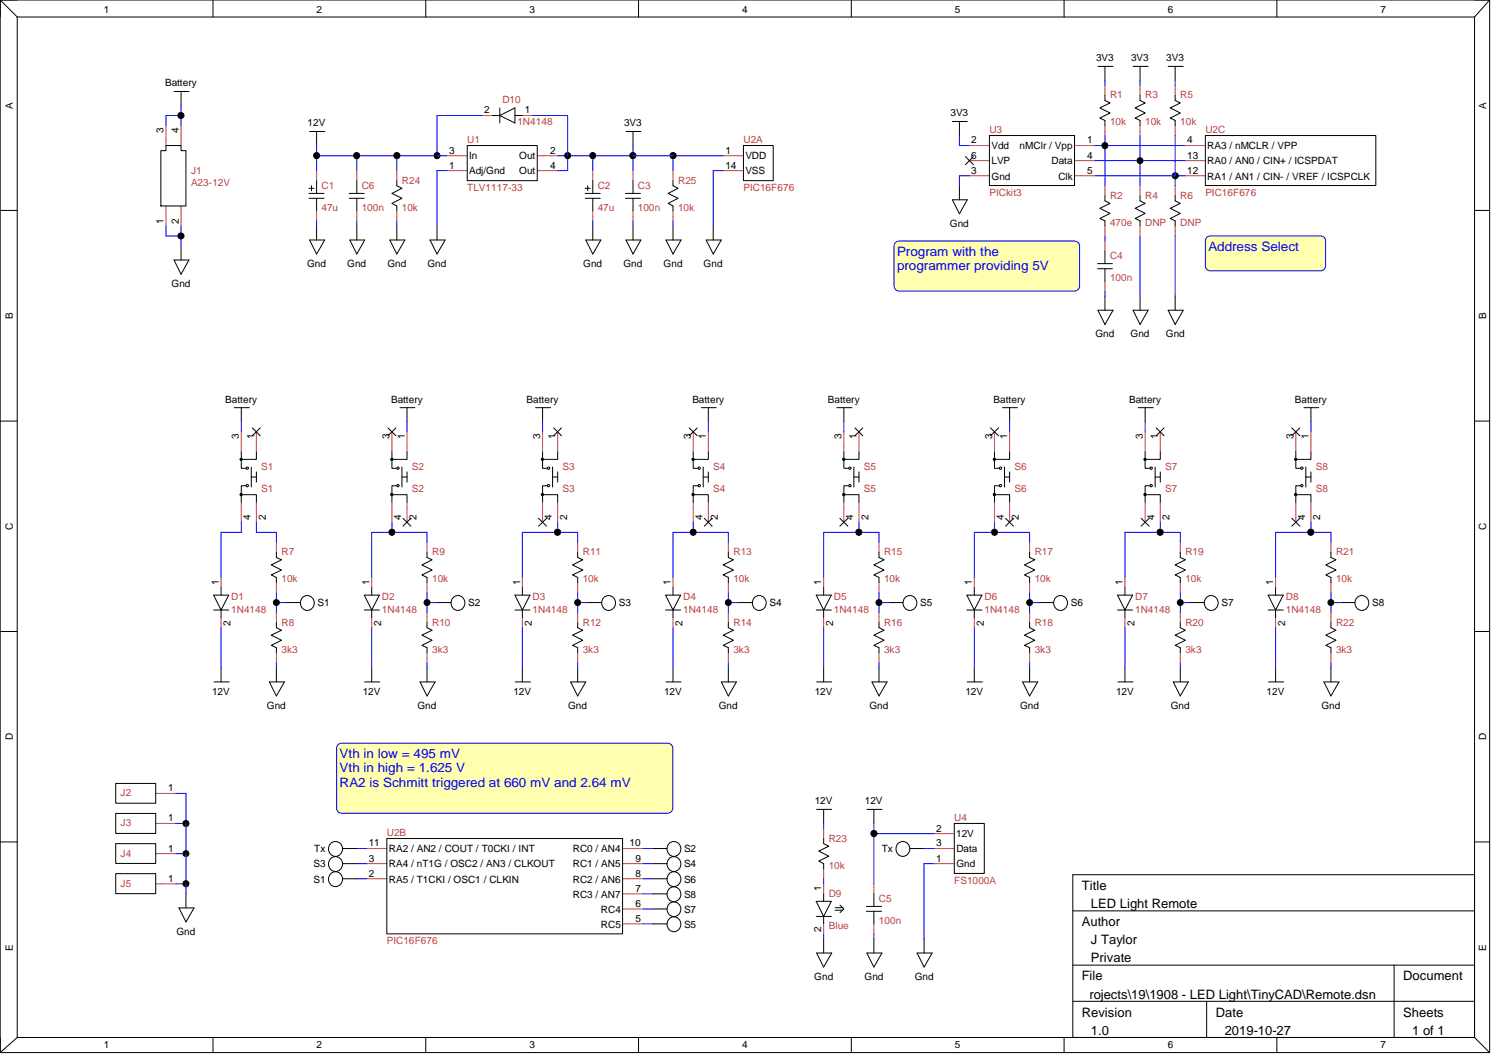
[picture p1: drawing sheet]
<svg xmlns="http://www.w3.org/2000/svg" width="297mm" height="210mm" viewBox="0 0 297 210" stroke-linecap="round" stroke-linejoin="round" font-family="sans-serif">
<g fill="none" stroke="#c04040" stroke-width=".2">
<path d="M219.8 17v2M226.8 17v2M88.9 34h4.1M88.9 31h4.1M106.9 34h4.1M106.9 31h4.1M117.9 34v2M125.9 34v2M143.9 34h4M143.9 31h4M192.9 29h3.9M192.9 35h3.9"/>
<path d="M192.9 32h3.9M213.8 29h4M213.8 35h4M213.8 32h4M219.8 25v2M219.8 37v1.9M226.8 25v2M226.8 37v1.9M235.8 29h4M235.8 35h4M235.8 32h4M117.9 42v1.9"/>
<path d="M125.9 42v1.9M219.8 45v1.9M219.8 48v2M219.8 56v2M226.8 45v1.9M73 174.8h4M73 168.8h4M73 171.8h4M123.9 174.8h4M123.9 168.8h4M123.9 171.8h4M123.9 177.8h4"/>
<path d="M173.9 175.9v1.9M185.9 168.8h4M185.9 171.8h4M185.9 165.9h4M123.9 180.8h4M123.9 183.8h4M173.9 183.8v2"/>
</g>
<g fill="none" stroke="#000" stroke-width=".2">
<path d="M218.4 13.2h3M219.8 19v1l1 .5-2 1 2 1-2 1 1 .5v1M219.8 13.2v2.8M225.4 13.2h3M226.8 19v1l1 .5-2 1 2 1-2 1 1 .5v1M226.8 13.2v2.8M61.6 26.2h3M63 26.2v2.8M93 29h13.9v6.9h-13.9zM116.4 38.5h3M116.4 39.5h3M116.4 37.5h1"/>
<path d="M116.9 37v1M117.9 36v2.5M117.9 39.5v2.5M124.4 38.5h3M124.4 39.5h3M124.5 26.2h3M125.9 26.2v2.8M125.9 36v2.5M125.9 39.5v2.5M147.9 29h5.9v6.9h-5.9zM189.5 39.8h2.9l-1.5 2.7zM189.5 24.2h2.9"/>
<path d="M190.9 24.2v2.8M190.9 37v2.8M192.1 31.2l1.6 1.6M193.7 31.2l-1.6 1.6M196.8 27h17v9.9h-17zM219.8 38.9v1.1l1 .5-2 .9 2 1.1-2 1 1 .4v1.1M226.8 38.9v1.1l1 .5-2 .9 2 1.1-2 1 1 .4v1.1M239.8 27h33.9v9.9h-33.9zM85.6 47.8h3l-1.7 2.7zM86.9 45v2.8M116.5 47.8h3l-1.6 2.7zM117.9 45v2.8"/>
<path d="M124.5 47.8h3l-1.6 2.7zM125.9 45v2.8M140.5 47.8h3l-1.6 2.7zM141.9 45v2.8M218.4 52.5h2.9M218.4 53.5h2.9M219.8 50v2.5M219.8 53.5v2.5M219.8 58.9v2.8M218.4 61.7h3l-1.6 2.9zM77 166.8h46.9v19h-46.9zM172.5 161h3"/>
<path d="M173.9 161v2.8M173.9 177.8v2.5M178.8 167.7a1.43 1.43 0 0 1 2.2 1.2 1.43 1.43 0 0 1-2.2 1.2 1.58 1.58 0 0 1 0-2.4zM181.1 168.8h2.8M189.9 163.8h5.9v10h-5.9zM172.4 180.3h3M172.4 181.3h3M172.5 189.6h3l-1.6 2.8zM173.9 181.3v2.5M173.9 186.8v2.8M182.5 189.6h3l-1.6 2.8zM183.9 186.8v2.8"/>
</g>
<g fill="none" stroke="#00f" stroke-width=".2">
<path d="M219.8 16v1M226.8 16v1M63 29v2h8M88.9 34h-2v11M111 31h14.9M112.9 31v3h-1.9M117.9 31v3M125.9 29v5M133.9 31h10M143.9 34h-2v11M190.9 27v2h2M192.9 35h-2v2"/>
<path d="M217.8 29h18M217.8 32h18M219.8 27v10M226.8 27v5M233.8 35h2M117.9 43.9v1.1M125.9 43.9v1.1M219.8 46.9v1.1M219.8 58v.9M173.9 163.8v12.1M173.9 165.9h12M183.9 168.8h2"/>
<path d="M185.9 171.8h-2v15M173.9 185.8v1"/>
</g>
<path d="M240.1 47.2l.7-.3h21.9a.99 .99 0 0 1 1 1v5a1.03 1.03 0 0 1-1 1h-21.9a.99 .99 0 0 1-1-1v-5z" fill-rule="evenodd" fill="#ffffaf"/>
<g fill="none" stroke="#00f" stroke-width=".2">
<path d="M36 21v4M36 23h-3v2M226.8 32v5M33 45v1.9h3M36 45v3.9M226.8 46.9v12M240.1 47.2l.7-.3h21.9a.99 .99 0 0 1 1 1v5a1.03 1.03 0 0 1-1 1h-21.9a.99 .99 0 0 1-1-1v-5zM71 168.8h2M71 171.8h2M71 174.8h2M127.9 168.8h2M127.9 171.8h2"/>
<path d="M127.9 174.8h2M127.9 177.8h2M127.9 180.8h2M127.9 183.8h2"/>
</g>
<g fill="none" stroke="#000" stroke-width=".2">
<path d="M34.6 18.2h3M36 18.2v2.8M32 30h1v-1h3v1h1v11h-5zM34.6 51.7h3l-1.6 2.9zM36 48.9v2.8M226.8 58.9v2.8M225.4 61.7h3l-1.6 2.9zM47.8 91.2h.3v.3h-.3zM47.8 98.2h.3v.4h-.3zM48 89.9v3.3h1M48 98.4h3v1.5M49 96.6h-1v3.3"/>
<path d="M49 93h.4v.3h-.4zM49 96.5h.4v.3h-.4zM50 94.9h1M50 92.9v4M51 89.9v1.5h-3M51 93.9v2M77.8 91.2h.3v.3h-.3zM77.8 98.2h.3v.4h-.3zM78 89.9v3.3h.9M78 98.4h3v1.5M78.9 96.6h-.9v3.3M79 93h.3v.3h-.3z"/>
<path d="M79 96.5h.3v.3h-.3zM80 94.9h1M80 92.9v4M81 89.9v1.5h-3M81 93.9v2M107.8 91.2h.3v.3h-.3zM107.8 98.2h.3v.4h-.3zM107.9 89.9v3.3h1M107.9 98.4h3.1v1.5M108.9 96.6h-1v3.3M109 93h.3v.3h-.3zM109 96.5h.3v.3h-.3z"/>
<path d="M109.9 94.9h1.1M109.9 92.9v4M111 89.9v1.5h-3.1M111 93.9v2M137.7 91.2h.4v.3h-.4zM137.7 98.2h.4v.4h-.4zM137.9 89.9v3.3h1M137.9 98.4h3v1.5M138.9 96.6h-1v3.3M139 93h.3v.3h-.3zM139 96.5h.3v.3h-.3zM139.9 94.9h1"/>
<path d="M139.9 92.9v4M140.9 89.9v1.5h-3M140.9 93.9v2M167.7 91.2h.3v.3h-.3zM167.7 98.2h.3v.4h-.3zM167.9 89.9v3.3h1M167.9 98.4h3v1.5M168.9 96.6h-1v3.3M168.9 93h.4v.3h-.4zM168.9 96.5h.4v.3h-.4zM169.9 94.9h1M169.9 92.9v4"/>
<path d="M170.9 89.9v1.5h-3M170.9 93.9v2M197.7 91.2h.3v.3h-.3zM197.7 98.2h.3v.4h-.3zM197.9 89.9v3.3h.9M197.9 98.4h3v1.5M198.8 96.6h-.9v3.3M198.9 93h.3v.3h-.3zM198.9 96.5h.3v.3h-.3zM199.9 94.9h1M199.9 92.9v4M200.9 89.9v1.5h-3"/>
<path d="M200.9 93.9v2M227.6 91.2h.4v.3h-.4zM227.6 98.2h.4v.4h-.4zM227.8 89.9v3.3h1M227.8 98.4h3v1.5M228.8 96.6h-1v3.3M228.9 93h.3v.3h-.3zM228.9 96.5h.3v.3h-.3zM229.8 94.9h1M229.8 92.9v4M230.8 89.9v1.5h-3M230.8 93.9v2"/>
<path d="M257.6 91.2h.3v.3h-.3zM257.6 98.2h.3v.4h-.3zM257.8 89.9v3.3h1M257.8 98.4h3v1.5M258.8 96.6h-1v3.3M258.8 93h.4v.3h-.4zM258.8 96.5h.4v.3h-.4zM259.8 94.9h1M259.8 92.9v4M260.8 89.9v1.5h-3M260.8 93.9v2"/>
<circle cx="36" cy="23" r=".61"/>
<circle cx="219.8" cy="29" r=".6"/>
<circle cx="226.8" cy="32" r=".59"/>
<circle cx="36" cy="46.9" r=".61"/>
<circle cx="173.9" cy="165.8" r=".62"/>
</g>
<g fill="none" stroke="#c04040" stroke-width=".2">
<path d="M33 25v4M36 25v4M33 41v4M36 41v4M48 85.9v4M48 99.9v4M51 85.9v4M51 99.9v4M78 85.9v4M78 99.9v4M81 85.9v4M81 99.9v4"/>
<path d="M107.9 85.9v4M107.9 99.9v4M111 85.9v4M111 99.9v4M137.9 85.9v4M137.9 99.9v4M140.9 85.9v4M140.9 99.9v4M167.9 85.9v4M167.9 99.9v4M170.9 85.9v4M170.9 99.9v4"/>
<path d="M197.9 85.9v4M197.9 99.9v4M200.9 85.9v4M200.9 99.9v4M227.8 85.9v4M227.8 99.9v4M230.8 85.9v4M230.8 99.9v4M257.8 85.9v4M257.8 99.9v4M260.8 85.9v4M260.8 99.9v4"/>
</g>
<g fill="#000">
<path d="M47.8 91.2h.3v.3h-.3z" fill-rule="evenodd"/>
<path d="M47.8 98.2h.3v.4h-.3z" fill-rule="evenodd"/>
<path d="M77.8 91.2h.3v.3h-.3z" fill-rule="evenodd"/>
<path d="M77.8 98.2h.3v.4h-.3z" fill-rule="evenodd"/>
<path d="M107.8 91.2h.3v.3h-.3z" fill-rule="evenodd"/>
<path d="M107.8 98.2h.3v.4h-.3z" fill-rule="evenodd"/>
<path d="M137.7 91.2h.4v.3h-.4z" fill-rule="evenodd"/>
<path d="M137.7 98.2h.4v.4h-.4z" fill-rule="evenodd"/>
<path d="M167.7 91.2h.3v.3h-.3z" fill-rule="evenodd"/>
<path d="M167.7 98.2h.3v.4h-.3z" fill-rule="evenodd"/>
<path d="M197.7 91.2h.3v.3h-.3z" fill-rule="evenodd"/>
<path d="M197.7 98.2h.3v.4h-.3z" fill-rule="evenodd"/>
<path d="M227.6 91.2h.4v.3h-.4z" fill-rule="evenodd"/>
<path d="M227.6 98.2h.4v.4h-.4z" fill-rule="evenodd"/>
<path d="M257.6 91.2h.3v.3h-.3z" fill-rule="evenodd"/>
<path d="M257.6 98.2h.3v.4h-.3z" fill-rule="evenodd"/>
<circle cx="36" cy="23" r=".61"/>
<circle cx="219.8" cy="29" r=".6"/>
<circle cx="226.8" cy="32" r=".59"/>
<circle cx="36" cy="46.9" r=".61"/>
<circle cx="173.9" cy="165.8" r=".62"/>
</g>
<path d="M67.2 148.2l.7-.3h64.9a.99 .99 0 0 1 1.1 .9v12a1.03 1.03 0 0 1-1.1 1h-64.9a.99 .99 0 0 1-.9-1v-12z" fill-rule="evenodd" fill="#ffffaf"/>
<g fill="none" stroke="#00f" stroke-width=".2">
<path d="M233.8 16v1M63 31v3M78.9 31v3M86.9 31h-15.9v3M125.9 31h8v3M217.8 35h16M233.8 27v10M63 43.9v1.1M71 43.9v1.1M78.9 43.9v1.1M133.9 43.9v1.1M233.8 46.9v12"/>
<path d="M48 83.9v2M81 83.9v2M107.9 83.9v2M140.9 83.9v2M167.9 83.9v2M200.9 83.9v2M227.8 83.9v2M260.8 83.9v2M48 103.9v2h-4v9M51 103.9v2h4v2M55 117.9v4M55 119.9h2"/>
<path d="M78 103.9v2M85 107.9v-2h-11v9M85 119.9h1.9M85 117.9v4M111 103.9v2M114.9 107.9v-2h-11v9M114.9 119.9h2M114.9 117.9v4M137.9 103.9v2M144.9 107.9v-2h-11v9M144.9 119.9h2M144.9 117.9v4"/>
<path d="M170.9 103.9v2M174.9 107.9v-2h-11v9M174.9 119.9h2M174.9 117.9v4M197.9 103.9v2M204.8 107.9v-2h-11v9M204.8 119.9h2M204.8 117.9v4M230.8 103.9v2M234.8 107.9v-2h-11v9M234.8 119.9h2M234.8 117.9v4"/>
<path d="M260.8 103.9v2M264.8 107.9v-2h-11v9M264.8 119.9h2M264.8 117.9v4M44 124.9v8M55 131.9v1M74 124.9v8M85 131.9v1M103.9 124.9v8M114.9 131.9v1M133.9 124.9v8M144.9 131.9v1"/>
<path d="M163.9 124.9v8M174.9 131.9v1M193.8 124.9v8M204.8 131.9v1M223.8 124.9v8M234.8 131.9v1M253.8 124.9v8M264.8 131.9v1M35 157.9h2v19.9M67.2 148.2l.7-.3h64.9a.99 .99 0 0 1 1.1 .9v12a1.03 1.03 0 0 1-1.1 1h-64.9a.99 .99 0 0 1-.9-1v-12zM35 163.8h2M35 169.8h2"/>
<path d="M35 175.9h2M163.9 163.8v1M163.9 174.8v1.1M163.9 185.8v1"/>
</g>
<g fill="none" stroke="#000" stroke-width=".2">
<path d="M232.4 13.2h3M233.8 19v1l1 .5-2 1 2 1-2 1 1 .5v1M233.8 13.2v2.8M61.5 38.5h3M61.5 39.5h3M61.5 37.5h1M62 37v1M63 36v2.5M63 39.5v2.5M69.5 38.5h3M69.5 39.5h3M71 36v2.5"/>
<path d="M71 39.5v2.5M78.9 36v1l1.1 .5-2 1 2 1-2 1 .9 .5v1M133.9 36v1l1 .5-2 1 2 1-2 1 1 .5v1M233.8 38.9v1.1l1 .5-2 .9 2 1.1-2 1 1 .4v1.1M61.6 47.8h3l-1.6 2.7zM63 45v2.8M69.6 47.8h3l-1.6 2.7zM71 45v2.8M77.6 47.8h3l-1.7 2.7zM78.9 45v2.8M132.5 47.8h3l-1.6 2.7zM133.9 45v2.8"/>
<path d="M233.8 58.9v2.8M232.4 61.7h3l-1.6 2.9zM46.6 81.1h3M48 81.1v2.8M50.2 85.1l1.6 1.6M51.8 85.1l-1.6 1.6M77.2 85.1l1.6 1.6M78.8 85.1l-1.6 1.6M79.6 81.1h2.9M81 81.1v2.8M106.5 81.1h3.1M107.9 81.1v2.8"/>
<path d="M110.1 85.1l1.6 1.6M111.7 85.1l-1.6 1.6M137.1 85.1l1.6 1.6M138.7 85.1l-1.6 1.6M139.5 81.1h3M140.9 81.1v2.8M166.5 81.1h3M167.9 81.1v2.8M170.1 85.1l1.6 1.6M171.7 85.1l-1.6 1.6M197.1 85.1l1.6 1.6M198.7 85.1l-1.6 1.6"/>
<path d="M199.5 81.1h2.9M200.9 81.1v2.8M226.4 81.1h3M227.8 81.1v2.8M230 85.1l1.6 1.6M231.6 85.1l-1.6 1.6M257 85.1l1.6 1.6M258.6 85.1l-1.6 1.6M259.4 81.1h3M260.8 81.1v2.8M42.5 118.4h3l-1.5 3zM44 116.9v1.5"/>
<path d="M55 109.9v1l1 .5-2 1 2 1-2 1 1 .5v1M57 119.9h2.8M60.3 118.8a1.43 1.43 0 0 1 2.2 1.2 1.43 1.43 0 0 1-2.2 1.2 1.58 1.58 0 0 1 0-2.4zM72.5 118.4h3l-1.5 3zM74 116.9v1.5M80.2 103.1l1.5 1.6M81.7 103.1l-1.5 1.6M85 109.9v1l1 .5-2.1 1 2.1 1-2.1 1 1.1 .5v1M86.9 119.9h2.8M90.3 118.8a1.43 1.43 0 0 1 2.2 1.2 1.43 1.43 0 0 1-2.2 1.2 1.58 1.58 0 0 1 0-2.4zM102.4 118.4h3l-1.5 3zM103.9 116.9v1.5"/>
<path d="M107.1 103.1l1.7 1.6M108.8 103.1l-1.7 1.6M114.9 109.9v1l1 .5-2 1 2 1-2 1 1 .5v1M116.9 119.9h2.8M120.3 118.8a1.43 1.43 0 0 1 2.2 1.2 1.43 1.43 0 0 1-2.2 1.2 1.58 1.58 0 0 1 0-2.4zM132.4 118.4h3l-1.5 3zM133.9 116.9v1.5M140.1 103.1l1.6 1.6M141.7 103.1l-1.6 1.6M144.9 109.9v1l1 .5-2 1 2 1-2 1 1 .5v1M146.9 119.9h2.8M150.2 118.8a1.43 1.43 0 0 1 2.2 1.2 1.43 1.43 0 0 1-2.2 1.2 1.58 1.58 0 0 1 0-2.4z"/>
<path d="M162.4 118.4h3l-1.5 3zM163.9 116.9v1.5M167.1 103.1l1.6 1.6M168.7 103.1l-1.6 1.6M174.9 109.9v1l1 .5-2 1 2 1-2 1 1 .5v1M176.9 119.9h2.8M180.2 118.8a1.43 1.43 0 0 1 2.2 1.2 1.43 1.43 0 0 1-2.2 1.2 1.58 1.58 0 0 1 0-2.4zM192.4 118.4h3l-1.6 3zM193.8 116.9v1.5M200.1 103.1l1.5 1.6M201.6 103.1l-1.5 1.6M204.8 109.9v1l1.1 .5-2.1 1 2.1 1-2.1 1 1 .5v1"/>
<path d="M206.8 119.9h2.8M210.2 118.8a1.43 1.43 0 0 1 2.2 1.2 1.43 1.43 0 0 1-2.2 1.2 1.58 1.58 0 0 1 0-2.4zM222.3 118.4h3l-1.5 3zM223.8 116.9v1.5M227 103.1l1.6 1.6M228.6 103.1l-1.6 1.6M234.8 109.9v1l1 .5-2 1 2 1-2 1 1 .5v1M236.8 119.9h2.8M240.2 118.8a1.43 1.43 0 0 1 2.2 1.2 1.43 1.43 0 0 1-2.2 1.2 1.58 1.58 0 0 1 0-2.4zM252.3 118.4h3l-1.5 3zM253.8 116.9v1.5M257 103.1l1.6 1.6"/>
<path d="M258.6 103.1l-1.6 1.6M264.8 109.9v1l1 .5-2 1 2 1-2 1 1 .5v1M266.8 119.9h2.8M270.1 118.8a1.43 1.43 0 0 1 2.2 1.2 1.43 1.43 0 0 1-2.2 1.2 1.58 1.58 0 0 1 0-2.4zM42.5 121.4h3M42.6 135.7h3M44 121.4v1.5M44 132.9v2.8M53.6 135.7h3l-1.6 2.8zM55 123.9v1l1 .5-2 1 2 1-2 1 1 .5v1M55 132.9v2.8M72.5 121.4h3"/>
<path d="M72.6 135.7h3M74 121.4v1.5M74 132.9v2.8M83.6 135.7h3l-1.6 2.8zM85 123.9v1l1 .5-2.1 1 2.1 1-2.1 1 1.1 .5v1M85 132.9v2.8M102.4 121.4h3M102.5 135.7h3M103.9 121.4v1.5M103.9 132.9v2.8M113.5 135.7h3l-1.6 2.8zM114.9 123.9v1l1 .5-2 1 2 1-2 1 1 .5v1"/>
<path d="M114.9 132.9v2.8M132.4 121.4h3M132.5 135.7h3M133.9 121.4v1.5M133.9 132.9v2.8M143.5 135.7h3l-1.6 2.8zM144.9 123.9v1l1 .5-2 1 2 1-2 1 1 .5v1M144.9 132.9v2.8M162.4 121.4h3M162.5 135.7h3M163.9 121.4v1.5M163.9 132.9v2.8"/>
<path d="M173.5 135.7h3l-1.6 2.8zM174.9 123.9v1l1 .5-2 1 2 1-2 1 1 .5v1M174.9 132.9v2.8M192.4 121.4h3M192.4 135.7h3M193.8 121.4v1.5M193.8 132.9v2.8M203.5 135.7h3l-1.7 2.8zM204.8 123.9v1l1.1 .5-2.1 1 2.1 1-2.1 1 1 .5v1M204.8 132.9v2.8M222.3 121.4h3M222.4 135.7h3"/>
<path d="M223.8 121.4v1.5M223.8 132.9v2.8M233.4 135.7h3l-1.6 2.8zM234.8 123.9v1l1 .5-2 1 2 1-2 1 1 .5v1M234.8 132.9v2.8M252.3 121.4h3M252.4 135.7h3M253.8 121.4v1.5M253.8 132.9v2.8M263.4 135.7h3l-1.6 2.8zM264.8 123.9v1l1 .5-2 1 2 1-2 1 1 .5v1M264.8 132.9v2.8"/>
<path d="M23 155.9h8v3.9h-8zM23 161.8h8v4h-8zM23 167.9h8v3.9h-8zM23 173.8h8v4h-8zM37 177.8v2.8M68.2 168.8h2.8M68.2 174.8h2.8M68.2 171.8h2.8M129.9 168.8h2.8M129.9 174.8h2.8M129.9 171.8h2.8M129.9 177.8h2.8"/>
<path d="M133.3 170.7a1.43 1.43 0 0 1 2.2 1.2 1.43 1.43 0 0 1-2.2 1.2 1.58 1.58 0 0 1 0-2.4zM133.3 173.7a1.43 1.43 0 0 1 2.2 1.2 1.43 1.43 0 0 1-2.2 1.2 1.58 1.58 0 0 1 0-2.4zM133.3 176.7a1.43 1.43 0 0 1 2.2 1.2 1.43 1.43 0 0 1-2.2 1.2 1.58 1.58 0 0 1 0-2.4zM133.3 167.7a1.43 1.43 0 0 1 2.2 1.2 1.43 1.43 0 0 1-2.2 1.2 1.58 1.58 0 0 1 0-2.4zM162.4 179.3h3l-1.5 3zM162.5 161h3M163.9 166.8v1.1l1 .5-2 .9 2 1-2 1 1 .5v1M163.9 161v2.8M163.9 177.8v1.5M35.6 180.6h3l-1.6 2.8zM129.9 183.8h2.8M129.9 180.8h2.8"/>
<path d="M133.3 182.7a1.43 1.43 0 0 1 2.2 1.2 1.43 1.43 0 0 1-2.2 1.2 1.58 1.58 0 0 1 0-2.4zM162.4 182.3h3M162.5 189.6h3l-1.6 2.8zM163.9 182.3v1.5M163.9 186.8v2.8M166.2 180.6h1.4M166.2 181.1h1.4M167.1 180.1l.8 .7-.8 .8"/>
<circle cx="63" cy="31" r=".6"/>
<circle cx="71" cy="31" r=".62"/>
<circle cx="79" cy="31" r=".62"/>
<circle cx="112.9" cy="31" r=".6"/>
<circle cx="117.9" cy="31" r=".6"/>
<circle cx="125.9" cy="31" r=".62"/>
<circle cx="133.9" cy="31" r=".62"/>
<circle cx="233.8" cy="35" r=".61"/>
<circle cx="55" cy="119.9" r=".59"/>
<circle cx="78" cy="105.9" r=".6"/>
<circle cx="85" cy="119.9" r=".59"/>
<circle cx="110.9" cy="105.9" r=".62"/>
<circle cx="114.9" cy="119.9" r=".59"/>
<circle cx="137.9" cy="105.9" r=".6"/>
<circle cx="144.9" cy="119.9" r=".59"/>
<circle cx="170.9" cy="105.9" r=".62"/>
<circle cx="174.9" cy="119.9" r=".59"/>
<circle cx="197.9" cy="105.9" r=".6"/>
<circle cx="204.8" cy="119.9" r=".59"/>
<circle cx="230.8" cy="105.9" r=".62"/>
<circle cx="234.8" cy="119.9" r=".59"/>
<circle cx="260.8" cy="105.9" r=".62"/>
<circle cx="264.8" cy="119.9" r=".59"/>
<circle cx="37" cy="163.8" r=".6"/>
<circle cx="37" cy="175.8" r=".6"/>
<circle cx="37" cy="169.8" r=".59"/>
<circle cx="66.7" cy="174.9" r="1.45"/>
<circle cx="66.7" cy="168.9" r="1.45"/>
<circle cx="66.7" cy="171.9" r="1.45"/>
<circle cx="134" cy="180.9" r="1.42"/>
</g>
<g fill="none" stroke="#c04040" stroke-width=".2">
<path d="M233.8 17v2M63 34v2M71 34v2M78.9 34v2M133.9 34v2M233.8 25v2M233.8 37v1.9M63 42v1.9M71 42v1.9M78.9 42v1.9M133.9 42v1.9M233.8 45v1.9"/>
<path d="M44 114.9v2M55 107.9v2M55 115.9v2M74 114.9v2M85 107.9v2M85 115.9v2M103.9 114.9v2M114.9 107.9v2M114.9 115.9v2M133.9 114.9v2M144.9 107.9v2M144.9 115.9v2"/>
<path d="M163.9 114.9v2M174.9 107.9v2M174.9 115.9v2M193.8 114.9v2M204.8 107.9v2M204.8 115.9v2M223.8 114.9v2M234.8 107.9v2M234.8 115.9v2M253.8 114.9v2M264.8 107.9v2M264.8 115.9v2"/>
<path d="M44 122.9v2M55 121.9v2M55 129.9v2M74 122.9v2M85 121.9v2M85 129.9v2M103.9 122.9v2M114.9 121.9v2M114.9 129.9v2M133.9 122.9v2M144.9 121.9v2M144.9 129.9v2"/>
<path d="M163.9 122.9v2M174.9 121.9v2M174.9 129.9v2M193.8 122.9v2M204.8 121.9v2M204.8 129.9v2M223.8 122.9v2M234.8 121.9v2M234.8 129.9v2M253.8 122.9v2M264.8 121.9v2M264.8 129.9v2"/>
<path d="M31 157.9h4M31 163.8h4M31 169.8h4M31 175.9h4M163.9 164.8v2M163.9 172.8v2M163.9 175.9v1.9M163.9 183.8v2"/>
</g>
<g fill="#000">
<circle cx="63" cy="31" r=".6"/>
<circle cx="71" cy="31" r=".62"/>
<circle cx="79" cy="31" r=".62"/>
<circle cx="112.9" cy="31" r=".6"/>
<circle cx="117.9" cy="31" r=".6"/>
<circle cx="125.9" cy="31" r=".62"/>
<circle cx="133.9" cy="31" r=".62"/>
<circle cx="233.8" cy="35" r=".61"/>
<circle cx="55" cy="119.9" r=".59"/>
<circle cx="78" cy="105.9" r=".6"/>
<circle cx="85" cy="119.9" r=".59"/>
<circle cx="110.9" cy="105.9" r=".62"/>
<circle cx="114.9" cy="119.9" r=".59"/>
<circle cx="137.9" cy="105.9" r=".6"/>
<circle cx="144.9" cy="119.9" r=".59"/>
<circle cx="170.9" cy="105.9" r=".62"/>
<circle cx="174.9" cy="119.9" r=".59"/>
<circle cx="197.9" cy="105.9" r=".6"/>
<circle cx="204.8" cy="119.9" r=".59"/>
<circle cx="230.8" cy="105.9" r=".62"/>
<circle cx="234.8" cy="119.9" r=".59"/>
<circle cx="260.8" cy="105.9" r=".62"/>
<circle cx="264.8" cy="119.9" r=".59"/>
<circle cx="37" cy="163.8" r=".6"/>
<circle cx="37" cy="175.8" r=".6"/>
<circle cx="37" cy="169.8" r=".59"/>
</g>
<path d="M178.2 48.2l.7-.2h34.9a.99 .99 0 0 1 1 .9v8a1.03 1.03 0 0 1-1 1h-34.9a.99 .99 0 0 1-1-1v-8z" fill-rule="evenodd" fill="#ffffaf"/>
<path d="M96 23h-9.1v8h2M106 23h6.9v8M178.2 48.2l.7-.2h34.9a.99 .99 0 0 1 1 .9v8a1.03 1.03 0 0 1-1 1h-34.9a.99 .99 0 0 1-1-1v-8z" fill="none" stroke="#00f" stroke-width=".2"/>
<path d="M96 23h2M103.9 23h2.1" fill="none" stroke="#c04040" stroke-width=".2"/>
<g fill="none" stroke="#000" stroke-width=".2">
<path d="M0 0h296.4M0 0v209.4M0 0l3.4 3.4M3.4 3.4h290M3.4 3.4v203M42.4 0v3.4M84.7 0v3.4M127 0v3.4M169.4 0v3.4M211.7 0v3.4M254 0v3.4M293.4 3.4v203"/>
<path d="M296.4 0v209.4M296.4 0l-3 3.4M98 23h1.4M99.4 23l3-1.5v3zM99.4 21.5v3M102.4 23h1.5M0 41.9h3.4M293.4 41.9h3M0 83.8h3.4M293.4 83.8h3M0 125.6h3.4M293.4 125.6h3"/>
<path d="M0 167.5h3.4M293.4 174h-80v32.4M293.4 167.5h3M213.4 181.2h80M213.4 192h80M213.4 199.2h80M240.1 199.2v7.2M277.4 192v14.4M0 209.4h296.4M3.4 206.4h290M3.4 206.4l-3.4 3M42.4 206.4v3"/>
<path d="M84.7 206.4v3M127 206.4v3M169.4 206.4v3M211.7 206.4v3M254 206.4v3M293.4 206.4l3 3"/>
<circle cx="86.9" cy="31" r=".6"/>
</g>
<circle cx="86.9" cy="31" r=".6" fill="#000"/>
<g font-size="2.6" fill="#00f">
<text x="178.5" y="50.9">Program with the</text>
<text x="178.5" y="53.8">programmer providing 5V</text>
<text x="240.4" y="49.9">Address Select</text>
<text x="67.6" y="150.8">Vth in low = 495 mV</text>
<text x="67.6" y="153.7">Vth in high = 1.625 V</text>
<text x="67.6" y="156.5">RA2 is Schmitt triggered at 660 mV and 2.64 mV</text>
</g>
<g font-size="2.6">
<text x="215.2" y="177.1">Title</text>
<text x="215.2" y="184.3">Author</text>
<text x="217" y="180.7">LED Light Remote</text>
<text x="217" y="187.9">J Taylor</text>
<text x="217" y="191.5">Private</text>
<text x="215.2" y="195.1">File</text>
<text x="279.2" y="195.1">Document</text>
<text x="206.3" y="198.7">C:\JPT\Projects\19\1908 - LED Light\TinyCAD\Remote.dsn</text>
<text x="215.2" y="202.3">Revision</text>
<text x="241.9" y="202.3">Date</text>
<text x="279.2" y="202.3">Sheets</text>
<text x="217" y="205.9">1.0</text>
<text x="243.7" y="205.9">2019-10-27</text>
<text x="281" y="205.9">1 of 1</text>
</g>
<g font-size="2">
<text x="20.7" y="2.6">1</text>
<text x="63" y="2.6">2</text>
<text x="105.3" y="2.6">3</text>
<text x="147.7" y="2.6">4</text>
<text x="190" y="2.6">5</text>
<text x="232.3" y="2.6">6</text>
<text x="274.7" y="2.6">7</text>
<text x="32.8" y="17.1">Battery</text>
<text x="218.1" y="12.1">3V3</text>
<text x="225" y="12.1">3V3</text>
<text x="232" y="12.1">3V3</text>
<text x="2.6" y="21.6" transform="rotate(-90 2.6 21.6)">A</text>
<text x="96.3" y="22.6">2</text>
<text x="104.4" y="22.6">1</text>
<text x="189.1" y="23.2">3V3</text>
<text x="295.7" y="21.6" transform="rotate(-90 295.7 21.6)">A</text>
<text x="32.6" y="26.5" transform="rotate(-90 32.6 26.5)">3</text>
<text x="35.6" y="26.5" transform="rotate(-90 35.6 26.5)">4</text>
<text x="61.2" y="25.1">12V</text>
<text x="124.2" y="25.1">3V3</text>
<text x="193.2" y="28.5">2</text>
<text x="197.3" y="29.7">Vdd</text>
<text x="202.9" y="29.7">nMClr / Vpp</text>
<text x="216.3" y="28.5">1</text>
<text x="236.2" y="28.5">4</text>
<text x="240.2" y="29.7">RA3 / nMCLR / VPP</text>
<text x="89.4" y="33.5">1</text>
<text x="89.4" y="30.6">3</text>
<text x="93.3" y="34.7">Adj/Gnd</text>
<text x="93.3" y="31.7">In</text>
<text x="103.3" y="31.7">Out</text>
<text x="103.3" y="34.7">Out</text>
<text x="109.4" y="30.6">2</text>
<text x="109.4" y="33.5">4</text>
<text x="144.3" y="33.5">14</text>
<text x="144.3" y="30.6">1</text>
<text x="148.3" y="34.7">VSS</text>
<text x="148.3" y="31.7">VDD</text>
<text x="193.2" y="34.5">3</text>
<text x="193.2" y="31.5">6</text>
<text x="197.3" y="35.7">Gnd</text>
<text x="197.3" y="32.7">LVP</text>
<text x="209.2" y="32.7">Data</text>
<text x="210.6" y="35.7">Clk</text>
<text x="216.3" y="31.5">4</text>
<text x="216.3" y="34.5">5</text>
<text x="236.2" y="34.5">12</text>
<text x="236.2" y="31.5">13</text>
<text x="240.2" y="35.7">RA1 / AN1 / CIN- / VREF / ICSPCLK</text>
<text x="240.2" y="32.7">RA0 / AN0 / CIN+ / ICSPDAT</text>
<text x="32.6" y="44.6" transform="rotate(-90 32.6 44.6)">1</text>
<text x="35.6" y="44.6" transform="rotate(-90 35.6 44.6)">2</text>
<text x="189" y="45.1">Gnd</text>
<text x="61.1" y="53.1">Gnd</text>
<text x="69.1" y="53.1">Gnd</text>
<text x="77.1" y="53.1">Gnd</text>
<text x="85" y="53.1">Gnd</text>
<text x="116" y="53.1">Gnd</text>
<text x="124" y="53.1">Gnd</text>
<text x="132" y="53.1">Gnd</text>
<text x="140" y="53.1">Gnd</text>
<text x="34.1" y="57.1">Gnd</text>
<text x="2.6" y="63.5" transform="rotate(-90 2.6 63.5)">B</text>
<text x="295.7" y="63.5" transform="rotate(-90 295.7 63.5)">B</text>
<text x="217.9" y="67.1">Gnd</text>
<text x="224.9" y="67.1">Gnd</text>
<text x="231.9" y="67.1">Gnd</text>
<text x="44.8" y="80.1">Battery</text>
<text x="77.8" y="80.1">Battery</text>
<text x="104.8" y="80.1">Battery</text>
<text x="137.7" y="80.1">Battery</text>
<text x="164.7" y="80.1">Battery</text>
<text x="197.7" y="80.1">Battery</text>
<text x="224.7" y="80.1">Battery</text>
<text x="257.6" y="80.1">Battery</text>
<text x="47.5" y="87.4" transform="rotate(-90 47.5 87.4)">3</text>
<text x="50.5" y="87.4" transform="rotate(-90 50.5 87.4)">1</text>
<text x="77.5" y="87.4" transform="rotate(-90 77.5 87.4)">3</text>
<text x="80.5" y="87.4" transform="rotate(-90 80.5 87.4)">1</text>
<text x="107.5" y="87.4" transform="rotate(-90 107.5 87.4)">3</text>
<text x="110.5" y="87.4" transform="rotate(-90 110.5 87.4)">1</text>
<text x="137.5" y="87.4" transform="rotate(-90 137.5 87.4)">3</text>
<text x="140.5" y="87.4" transform="rotate(-90 140.5 87.4)">1</text>
<text x="167.4" y="87.4" transform="rotate(-90 167.4 87.4)">3</text>
<text x="170.4" y="87.4" transform="rotate(-90 170.4 87.4)">1</text>
<text x="197.4" y="87.4" transform="rotate(-90 197.4 87.4)">3</text>
<text x="200.4" y="87.4" transform="rotate(-90 200.4 87.4)">1</text>
<text x="227.4" y="87.4" transform="rotate(-90 227.4 87.4)">3</text>
<text x="230.4" y="87.4" transform="rotate(-90 230.4 87.4)">1</text>
<text x="257.3" y="87.4" transform="rotate(-90 257.3 87.4)">3</text>
<text x="260.3" y="87.4" transform="rotate(-90 260.3 87.4)">1</text>
<text x="2.6" y="105.4" transform="rotate(-90 2.6 105.4)">C</text>
<text x="49.9" y="103.5" transform="rotate(-90 49.9 103.5)">4</text>
<text x="52.9" y="103.5" transform="rotate(-90 52.9 103.5)">2</text>
<text x="79.8" y="103.5" transform="rotate(-90 79.8 103.5)">4</text>
<text x="82.8" y="103.5" transform="rotate(-90 82.8 103.5)">2</text>
<text x="109.8" y="103.5" transform="rotate(-90 109.8 103.5)">4</text>
<text x="112.8" y="103.5" transform="rotate(-90 112.8 103.5)">2</text>
<text x="139.8" y="103.5" transform="rotate(-90 139.8 103.5)">4</text>
<text x="142.8" y="103.5" transform="rotate(-90 142.8 103.5)">2</text>
<text x="169.8" y="103.5" transform="rotate(-90 169.8 103.5)">4</text>
<text x="172.8" y="103.5" transform="rotate(-90 172.8 103.5)">2</text>
<text x="199.7" y="103.5" transform="rotate(-90 199.7 103.5)">4</text>
<text x="202.7" y="103.5" transform="rotate(-90 202.7 103.5)">2</text>
<text x="229.7" y="103.5" transform="rotate(-90 229.7 103.5)">4</text>
<text x="232.7" y="103.5" transform="rotate(-90 232.7 103.5)">2</text>
<text x="259.7" y="103.5" transform="rotate(-90 259.7 103.5)">4</text>
<text x="262.7" y="103.5" transform="rotate(-90 262.7 103.5)">2</text>
<text x="295.7" y="105.4" transform="rotate(-90 295.7 105.4)">C</text>
<text x="43.5" y="116.4" transform="rotate(-90 43.5 116.4)">1</text>
<text x="73.5" y="116.4" transform="rotate(-90 73.5 116.4)">1</text>
<text x="103.5" y="116.4" transform="rotate(-90 103.5 116.4)">1</text>
<text x="133.4" y="116.4" transform="rotate(-90 133.4 116.4)">1</text>
<text x="163.4" y="116.4" transform="rotate(-90 163.4 116.4)">1</text>
<text x="193.4" y="116.4" transform="rotate(-90 193.4 116.4)">1</text>
<text x="223.3" y="116.4" transform="rotate(-90 223.3 116.4)">1</text>
<text x="253.3" y="116.4" transform="rotate(-90 253.3 116.4)">1</text>
<text x="45.9" y="124.5" transform="rotate(-90 45.9 124.5)">2</text>
<text x="63.2" y="120.6">S1</text>
<text x="75.9" y="124.5" transform="rotate(-90 75.9 124.5)">2</text>
<text x="93.2" y="120.6">S2</text>
<text x="105.8" y="124.5" transform="rotate(-90 105.8 124.5)">2</text>
<text x="123.1" y="120.6">S3</text>
<text x="135.8" y="124.5" transform="rotate(-90 135.8 124.5)">2</text>
<text x="153.1" y="120.6">S4</text>
<text x="165.8" y="124.5" transform="rotate(-90 165.8 124.5)">2</text>
<text x="183.1" y="120.6">S5</text>
<text x="195.7" y="124.5" transform="rotate(-90 195.7 124.5)">2</text>
<text x="213.1" y="120.6">S6</text>
<text x="225.7" y="124.5" transform="rotate(-90 225.7 124.5)">2</text>
<text x="243" y="120.6">S7</text>
<text x="255.7" y="124.5" transform="rotate(-90 255.7 124.5)">2</text>
<text x="273" y="120.6">S8</text>
<text x="42.2" y="138.2">12V</text>
<text x="53.1" y="141">Gnd</text>
<text x="72.2" y="138.2">12V</text>
<text x="83.1" y="141">Gnd</text>
<text x="102.1" y="138.2">12V</text>
<text x="113" y="141">Gnd</text>
<text x="132.1" y="138.2">12V</text>
<text x="143" y="141">Gnd</text>
<text x="162.1" y="138.2">12V</text>
<text x="173" y="141">Gnd</text>
<text x="192.1" y="138.2">12V</text>
<text x="202.9" y="141">Gnd</text>
<text x="222" y="138.2">12V</text>
<text x="232.9" y="141">Gnd</text>
<text x="252" y="138.2">12V</text>
<text x="262.9" y="141">Gnd</text>
<text x="2.6" y="147.3" transform="rotate(-90 2.6 147.3)">D</text>
<text x="295.7" y="147.3" transform="rotate(-90 295.7 147.3)">D</text>
<text x="33.5" y="157.4">1</text>
<text x="162.1" y="160">12V</text>
<text x="172.1" y="160">12V</text>
<text x="33.5" y="163.4">1</text>
<text x="186.3" y="165.4">2</text>
<text x="190.2" y="166.6">12V</text>
<text x="33.5" y="169.4">1</text>
<text x="62.4" y="172.6">S3</text>
<text x="62.5" y="169.6">Tx</text>
<text x="73.4" y="168.4">11</text>
<text x="73.4" y="171.4">3</text>
<text x="77.4" y="169.6">RA2 / AN2 / COUT / T0CKI / INT</text>
<text x="77.4" y="172.6">RA4 / nT1G / OSC2 / AN3 / CLKOUT</text>
<text x="114" y="169.6">RC0 / AN4</text>
<text x="114" y="172.6">RC1 / AN5</text>
<text x="125.3" y="168.4">10</text>
<text x="126.4" y="171.4">9</text>
<text x="136.1" y="172.6">S4</text>
<text x="136.1" y="169.6">S2</text>
<text x="175.4" y="169.6">Tx</text>
<text x="186.3" y="168.4">3</text>
<text x="186.3" y="171.4">1</text>
<text x="190.3" y="169.6">Data</text>
<text x="190.3" y="172.6">Gnd</text>
<text x="33.5" y="175.4">1</text>
<text x="62.4" y="175.6">S1</text>
<text x="73.4" y="174.4">2</text>
<text x="77.4" y="175.6">RA5 / T1CKI / OSC1 / CLKIN</text>
<text x="114" y="175.6">RC2 / AN6</text>
<text x="114" y="178.6">RC3 / AN7</text>
<text x="126.4" y="174.4">8</text>
<text x="126.4" y="177.4">7</text>
<text x="136.1" y="175.6">S6</text>
<text x="136.1" y="178.6">S8</text>
<text x="163.4" y="177.3" transform="rotate(-90 163.4 177.3)">1</text>
<text x="35.1" y="186">Gnd</text>
<text x="119.5" y="181.6">RC4</text>
<text x="119.5" y="184.6">RC5</text>
<text x="126.4" y="180.4">6</text>
<text x="126.4" y="183.4">5</text>
<text x="136.1" y="184.6">S5</text>
<text x="136.1" y="181.6">S7</text>
<text x="163.4" y="185.4" transform="rotate(-90 163.4 185.4)">2</text>
<text x="2.6" y="189.1" transform="rotate(-90 2.6 189.1)">E</text>
<text x="295.7" y="189.1" transform="rotate(-90 295.7 189.1)">E</text>
<text x="162" y="194.9">Gnd</text>
<text x="172" y="194.9">Gnd</text>
<text x="182" y="194.9">Gnd</text>
<text x="20.7" y="208.6">1</text>
<text x="63" y="208.6">2</text>
<text x="105.3" y="208.6">3</text>
<text x="147.7" y="208.6">4</text>
<text x="190" y="208.6">5</text>
<text x="232.3" y="208.6">6</text>
<text x="274.7" y="208.6">7</text>
</g>
<g font-size="2" fill="#c04040">
<text x="99.9" y="20.6">D10</text>
<text x="220.8" y="19.6">R1</text>
<text x="227.8" y="19.6">R3</text>
<text x="234.8" y="19.6">R5</text>
<text x="93" y="28.5">U1</text>
<text x="103" y="24.9">1N4148</text>
<text x="147.9" y="28.5">U2A</text>
<text x="196.8" y="26.5">U3</text>
<text x="220.8" y="24.9">10k</text>
<text x="227.8" y="24.9">10k</text>
<text x="234.8" y="24.9">10k</text>
<text x="239.8" y="26.5">U2C</text>
<text x="38" y="34.5">J1</text>
<text x="38" y="37">A23-12V</text>
<text x="64" y="37.5">C1</text>
<text x="64" y="42">47u</text>
<text x="72" y="37.5">C6</text>
<text x="72" y="42">100n</text>
<text x="80" y="36.5">R24</text>
<text x="80" y="42">10k</text>
<text x="93" y="37.9">TLV1117-33</text>
<text x="118.9" y="37.5">C2</text>
<text x="118.9" y="42">47u</text>
<text x="126.9" y="37.5">C3</text>
<text x="126.9" y="42">100n</text>
<text x="134.9" y="36.5">R25</text>
<text x="134.9" y="42">10k</text>
<text x="147.9" y="37.9">PIC16F676</text>
<text x="196.8" y="38.9">PICkit3</text>
<text x="220.8" y="39.5">R2</text>
<text x="227.8" y="39.5">R4</text>
<text x="234.8" y="39.5">R6</text>
<text x="239.8" y="38.9">PIC16F676</text>
<text x="220.8" y="44.9">470e</text>
<text x="227.8" y="44.9">DNP</text>
<text x="234.8" y="44.9">DNP</text>
<text x="220.8" y="51.5">C4</text>
<text x="220.8" y="55.9">100n</text>
<text x="52" y="93.5">S1</text>
<text x="82" y="93.5">S2</text>
<text x="111.9" y="93.5">S3</text>
<text x="141.9" y="93.5">S4</text>
<text x="171.9" y="93.5">S5</text>
<text x="201.8" y="93.5">S6</text>
<text x="231.8" y="93.5">S7</text>
<text x="261.8" y="93.5">S8</text>
<text x="52" y="97.9">S1</text>
<text x="82" y="97.9">S2</text>
<text x="111.9" y="97.9">S3</text>
<text x="141.9" y="97.9">S4</text>
<text x="171.9" y="97.9">S5</text>
<text x="201.8" y="97.9">S6</text>
<text x="231.8" y="97.9">S7</text>
<text x="261.8" y="97.9">S8</text>
<text x="56" y="110.5">R7</text>
<text x="86" y="110.5">R9</text>
<text x="115.9" y="110.5">R11</text>
<text x="145.9" y="110.5">R13</text>
<text x="175.9" y="110.5">R15</text>
<text x="205.9" y="110.5">R17</text>
<text x="235.8" y="110.5">R19</text>
<text x="265.8" y="110.5">R21</text>
<text x="46" y="119.5">D1</text>
<text x="56" y="115.9">10k</text>
<text x="76" y="119.5">D2</text>
<text x="86" y="115.9">10k</text>
<text x="106" y="119.5">D3</text>
<text x="115.9" y="115.9">10k</text>
<text x="135.9" y="119.5">D4</text>
<text x="145.9" y="115.9">10k</text>
<text x="165.9" y="119.5">D5</text>
<text x="175.9" y="115.9">10k</text>
<text x="195.9" y="119.5">D6</text>
<text x="205.9" y="115.9">10k</text>
<text x="225.8" y="119.5">D7</text>
<text x="235.8" y="115.9">10k</text>
<text x="255.8" y="119.5">D8</text>
<text x="265.8" y="115.9">10k</text>
<text x="46" y="121.9">1N4148</text>
<text x="56" y="124.5">R8</text>
<text x="76" y="121.9">1N4148</text>
<text x="86" y="124.5">R10</text>
<text x="106" y="121.9">1N4148</text>
<text x="115.9" y="124.5">R12</text>
<text x="135.9" y="121.9">1N4148</text>
<text x="145.9" y="124.5">R14</text>
<text x="165.9" y="121.9">1N4148</text>
<text x="175.9" y="124.5">R16</text>
<text x="195.9" y="121.9">1N4148</text>
<text x="205.9" y="124.5">R18</text>
<text x="225.8" y="121.9">1N4148</text>
<text x="235.8" y="124.5">R20</text>
<text x="255.8" y="121.9">1N4148</text>
<text x="265.8" y="124.5">R22</text>
<text x="56" y="129.8">3k3</text>
<text x="86" y="129.8">3k3</text>
<text x="115.9" y="129.8">3k3</text>
<text x="145.9" y="129.8">3k3</text>
<text x="175.9" y="129.8">3k3</text>
<text x="205.9" y="129.8">3k3</text>
<text x="235.8" y="129.8">3k3</text>
<text x="265.8" y="129.8">3k3</text>
<text x="24" y="158.4">J2</text>
<text x="24" y="164.4">J3</text>
<text x="77" y="166.4">U2B</text>
<text x="164.9" y="167.4">R23</text>
<text x="189.9" y="163.4">U4</text>
<text x="24" y="170.4">J4</text>
<text x="164.9" y="172.8">10k</text>
<text x="24" y="176.4">J5</text>
<text x="164.9" y="178.4">D9</text>
<text x="174.9" y="179.4">C5</text>
<text x="189.9" y="175.8">FS1000A</text>
<text x="164.9" y="184.8">Blue</text>
<text x="174.9" y="183.8">100n</text>
<text x="77" y="187.8">PIC16F676</text>
</g>
</svg>
